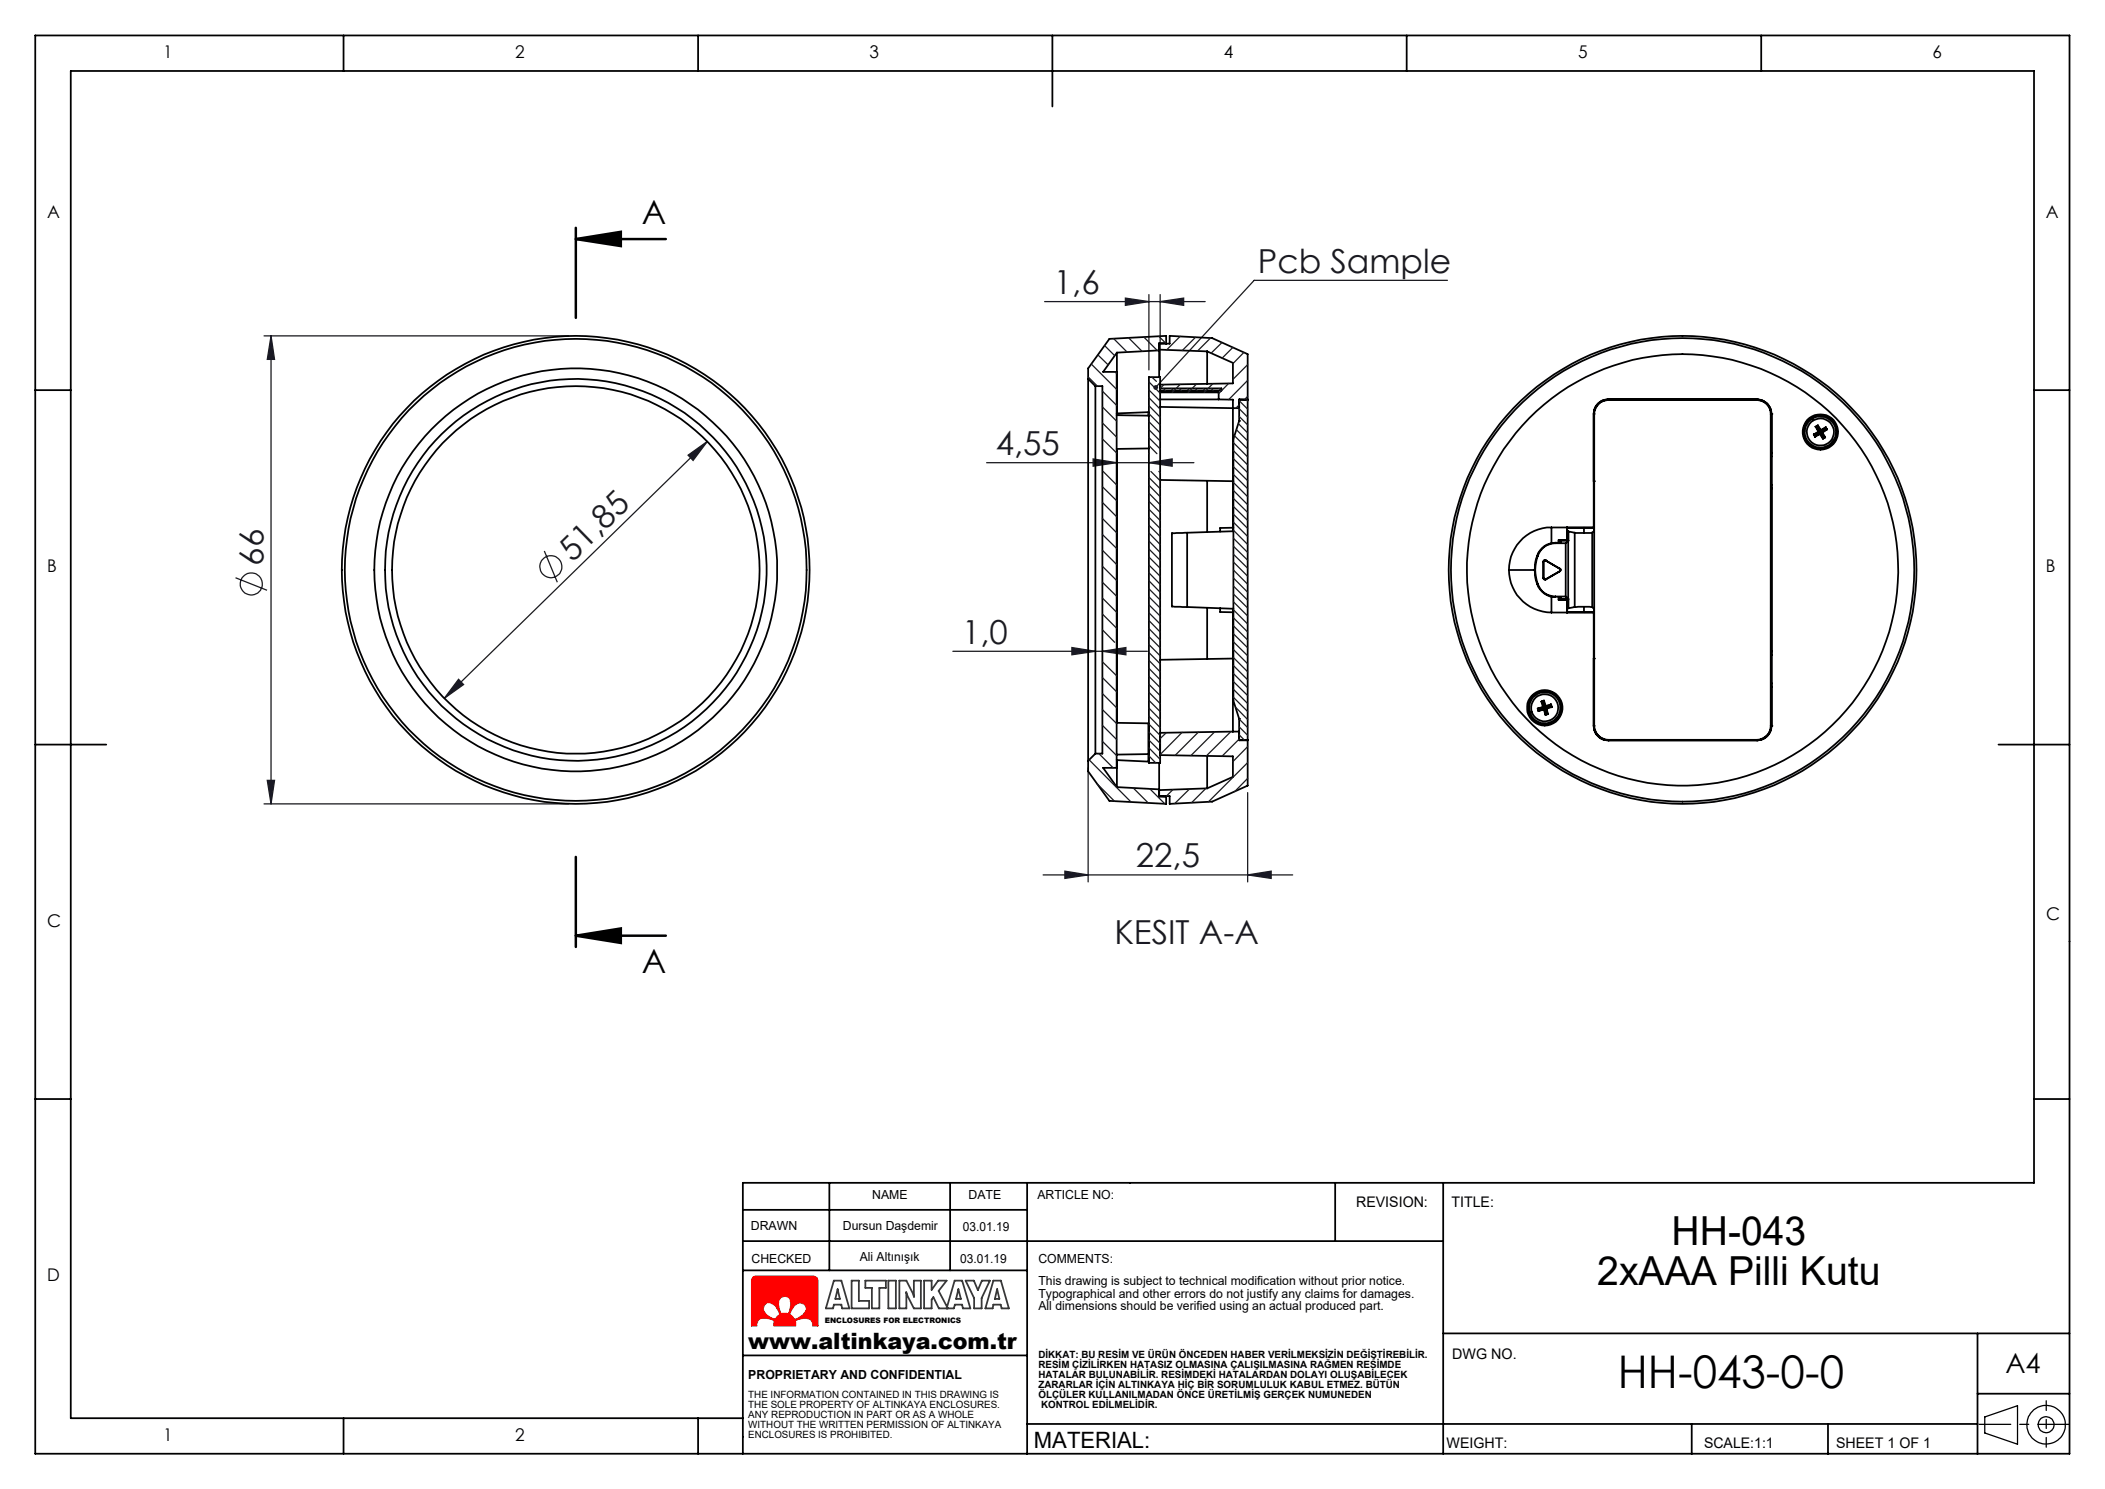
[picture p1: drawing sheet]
<svg xmlns="http://www.w3.org/2000/svg" width="297mm" height="210mm" viewBox="0 0 297 210" stroke-linecap="round" stroke-linejoin="round" font-family="sans-serif">
<g fill="none" stroke="#000" stroke-width=".18">
<path d="M280 199.8l4.7-1.5v5.4l-4.7-1.6z"/>
<circle cx="288.7" cy="200.9" r="1.13"/>
<circle cx="288.7" cy="200.9" r="2.71"/>
</g>
<path d="M106.3 180.1l.3-.1h8.2l.5 .2 .1 .3v6.5h-.7a.85 .85 0 0 0-.4-1l-.7-.1-1 .2-.4 .2 .1 .7h-3.1l.1-.7a2.26 2.26 0 0 0-2.3-.1l-.2 .6v.2h-.8v-6.5zM107.9 184l.4-.3a1.79 1.79 0 0 1 1.7 1.7l-.6 .7a2.32 2.32 0 0 1-1.7-1.6zM110.1 183l.6-.2 .4 .1 .3 .3 .2 .7-.2 1-.2 .4-.3-.1-.7 .1a2.57 2.57 0 0 1-.3-1.9zM112.1 184.1l.4-.3 .4-.1 .6 .3 .2 .3 .1 .4-.5 .7-.8 .5-.4 .2-.3-.5-.4-.2z" fill="none" stroke="#e13800" stroke-width=".18"/>
<path d="M279.3 200.9h12.7" fill="none" stroke="#000" stroke-width=".18" stroke-dasharray="15.2 1.3 1.3 1.3" stroke-dashoffset="10.8"/>
<path d="M288.7 197.6v6.5" fill="none" stroke="#000" stroke-width=".18" stroke-dasharray="15.2 1.3 1.3 1.3" stroke-dashoffset="13.9"/>
<g fill="none" stroke="#000" stroke-width=".25">
<path d="M5 5h287v200h-287zM48.5 5v5M98.5 5v5M148.5 5v10M198.5 5v5M248.5 5v5M5 55h5M287 55h5M5 105h10M282 105h10M5 155h5M287 155h5"/>
<path d="M104.8 170.6h40.1M104.8 175h98.8M104.8 179.2h40.1M117 166.8v12.4M134.1 166.8v12.4M144.9 166.8v38.3M188.4 166.8v8.2M203.6 166.8v38.2M104.8 191.2h40.1M203.6 188.1h88.4M279 196.6h13M279 188.1v17"/>
<path d="M48.5 200v5M98.5 200v5M104.8 200h-94.8v-190h277v156.8h-182.2v38.2M144.9 200.8h134.1M238.7 200.8v4.3M257.9 200.8v4.3"/>
</g>
<path d="M112 184.2a1 1 0 0 1 1.7 0 1.54 1.54 0 0 1-1.2 1.7 .4 .4 0 0 1-.4 .1 .4 .4 0 0 1-.3-.3v-.1a.43 .43 0 0 1-.4-.3 .43 .43 0 0 1 .2-.5zM107.8 184a1.01 1.01 0 0 1 1.7 .3l.4 .6a.43 .43 0 0 1-.2 .7l-.1 .1a.43 .43 0 0 1-.3 .3 .43 .43 0 0 1-.4-.1 1.47 1.47 0 0 1-1.2-1.7zM106.3 180.1l-.3 .3v6.6h.8v-.1a.93 .93 0 0 1 1.1-1l1 .2a.33 .33 0 0 1 .3 .1 .33 .33 0 0 1 0 .4v.4h3.1v-.3a.38 .38 0 0 1 .1-.5l.5-.2a1.21 1.21 0 0 1 1.8 .6v.4h.7v-6.6l-.2-.3-.2-.1h-8.6zM110.1 183a.91 .91 0 0 1 1.1-.1 .91 .91 0 0 1 .4 1l-.2 .9a.41 .41 0 0 1-.4 .5l-.4-.1a.36 .36 0 0 1-.4 .1 .36 .36 0 0 1-.2-.4v-.1a1.68 1.68 0 0 1 .1-1.8z" fill-rule="evenodd" fill="#f00"/>
<g fill="none" stroke="#191924" stroke-width=".18">
<path d="M204.2 39.5h-27.2l-13.9 15.1M37.3 47.4h42.9M38.2 47.4v66M38.2 47.4l.5 3.3h-1zM147.4 42.5h22.6M158.8 42l3.3 .5-3.3 .6zM162.1 41.5v10.7M163.7 42.5l3.3-.5v1.1zM163.7 41.5v10.7M76.8 77.7l1.8 4.4M97.1 64.2l2.7-1.9-2 2.6zM99.8 62.3l-37.1 36.2"/>
<path d="M139.2 65.3h29.3M154.2 64.7l3.4 .6-3.4 .4zM162.1 65.3l3.3-.6v1zM33.2 81.5l4.5 1.7M64.7 95.8l.7 .7-2.7 2zM134.4 91.9h27.5M151.2 91.3l3.4 .6-3.4 .4zM155.5 91.9l3.4-.6v1zM37.3 113.4h42.9M37.7 110.1h1l-.5 3.3zM153.5 108.3v16.1M176 111.8v12.6"/>
<path d="M147.2 123.4h35.2M150.2 122.9l3.3 .5-3.3 .5zM176 123.4l3.4-.5v1z"/>
<circle cx="77.7" cy="79.9" r="1.56"/>
<circle cx="35.5" cy="82.4" r="1.56"/>
</g>
<path d="M81.2 33.7h12.7M81.2 32.1v12.7M81.2 33.7l6.4-1v2zM81.2 120.9v12.7M81.2 132h12.7M81.2 132l6.4-1.1v2.1z" fill="none" stroke="#000" stroke-width=".35"/>
<path d="M117.7 180.6h1l1.1 3.9h-1l-.1-.5h-1l-.2 .5h-1zM118.2 181.8l.3 1.4h-.6zM120.2 180.6h1v2.9h1.4v1h-2.4zM122.1 180.6h2.9v1h-.9v2.9h-1.1v-2.9h-.9zM125.3 180.6h1.1v3.9h-1.1zM126.9 180.6h1l.9 1.8 .2 .6-.1-2.4h1v3.9h-1l-.9-1.8-.2-.5 .1 2.3h-1zM133.6 184.5l1.1-3.9h1l1.2 3.9h-1l-.2-.5h-1l-.1 .5h-2.1l-.8-1.6-.3 .4v1.2h-1v-3.9h1v1.3l1-1.3h1.2l-1.2 1.5 1.3 2.4M135.2 181.8l.4 1.4h-.7zM136.2 180.6h1.2l.6 1.4 .5-1.4h1.2l-1.2 2.5v1.4h-1.1v-1.4zM140.2 180.6h1l1.1 3.9h-1l-.1-.5h-1l-.1 .5h-1.1zM140.7 181.8l.3 1.4h-.6z" fill="none" stroke="#373737" stroke-width=".25"/>
<path d="M81.2 33.7l6.4-1v2zM81.2 132l6.4-1.1v2.1z" fill="#000"/>
<g fill="#191924">
<path d="M162.8 54.4a.34 .34 0 0 1 .5 0 .34 .34 0 0 1 0 .5 .34 .34 0 0 1-.5 0l.3-.3-.3 .3-.1-.2z"/>
<path d="M155.5 91.9l3.4-.6v1zM151.2 91.3l3.4 .6-3.4 .4zM162.1 65.3l3.3-.6v1zM154.2 64.7l3.4 .6-3.4 .4z"/>
<path d="M176 123.4l3.4-.5v1zM150.2 122.9l3.3 .5-3.3 .5z"/>
<path d="M163.7 42.5l3.3-.5v1.1zM158.8 42l3.3 .5-3.3 .6z"/>
<path d="M64.7 95.8l-2 2.7 2.7-2zM97.1 64.2l.7 .7 2-2.6z"/>
<path d="M38.2 47.4l.5 3.3h-1zM37.7 110.1h1l-.5 3.3z"/>
</g>
<g fill="none" stroke="#000" stroke-width=".25">
<path d="M153.5 53.4v53.9M153.5 53.4l1.1 1.1M154.6 54.5v51.8M154.6 54.5h.9v51.8h-.9M157.6 58.6h4.5M157.6 49.7v8.6M157.6 49.7l-2 2.7h2v55.9h-2l2 2.7M157.6 58.3l4.4-.2v.5M157.6 58.3h.1M162.1 53.2h1.6v54.4h-1.6zM163.5 49.4v3.8M163.5 48.5h1.5v-1.1l6 .3 5 2.2v6.4"/>
<path d="M163.5 49.4l-5.9 .3M163.5 49.3l6.8 .3M163.7 54.8h8.6v.3h-8.6M163.7 55.3h8.2v1M163.7 57.4l11.1 .2M163.7 56.3h8.2M164.5 48.4v.1M164.5 48.4v-1l-8 .4-3 4.2v1.4M164.5 48.4h-1v1M170.3 49.6v4.5M170.3 49.6l3.7 1.6v2.9l-10.3 .1M171.9 56.3l2.1 .1v18.5"/>
<path d="M174.8 59.4h.1M174.8 56.4h1.2M174.8 59.4l-.8 2.5v36.9l.8 2.6M176 56.3v.1M176 56.4v47.9M176 56.3h-1.2v3.1M224.9 58.4h.1M224.9 58.4v16M224.9 58.4v16.5l-.3 .2M224.9 58.4v43.9M226.9 56.4a2.05 2.05 0 0 0-2 2M226.9 56.3h.1"/>
<path d="M226.9 56.3a2.05 2.05 0 0 0-2 2.1M226.9 56.3h21M226.9 56.4h.1M226.9 56.4h21M247.9 56.4a1.99 1.99 0 0 1 1.9 2M247.9 56.4a2.05 2.05 0 0 1 2 2M247.9 56.3h.1M247.9 56.3a2.05 2.05 0 0 1 2 2.1M247.9 56.4h.1M249.8 58.4v43.9M249.9 58.4h-.1M249.9 58.4v6"/>
<path d="M249.9 58.4h.1M249.9 58.4v44M256.5 60l.4 .7M256.5 60l-.3 .2M256.5 60v.1M157.6 63.3v38.6M162.1 63.2l-4.5 .1M163.7 67.7l10.3 .2M167.5 75.1l-2.2 .1v10.3l2.2 .1M167.5 75.1v10.5M170.3 67.8v7.2M174 74.9l-6.5 .2"/>
<path d="M174 74.4l-1.8 .1v.5M216.9 78.4a5.8 5.8 0 0 0 0 4M216.9 78.4h.1M217 78.4a5.6 5.6 0 0 0 0 3.9M218.1 79h-.2l-.1 .1v2.5l.3 .1M218.1 79h.1M218.1 79h-.2l-.1 .2M218.1 79l2 1.2M218.9 74.4a5.9 5.9 0 0 0-6 6M218.9 74.4v2.2M218.9 74.4h6M219.5 76.5a2.67 2.67 0 0 0-2.6 1.9"/>
<path d="M219.5 76.6a2.61 2.61 0 0 0-2.5 1.8M219.5 76.5v.1M219.5 76.6h1.4M219.9 76.2h.1M219.9 76.2h1.2M219.9 76.2v.3M220.3 76.3l-.1 .2h-.7M220.3 76.3h1M220.3 76.2v.1M220.9 76.6v7.5M221.1 74.4v1.8M221.1 76.2h.1"/>
<path d="M221.1 75h.2M221.3 76.3v8.1M221.3 76.3l-.4 .3M221.3 76.3h.1M221.3 75v1.3M221.3 75l.9 .1M222.2 75.1h2.4M222.2 75.1v10.5M223.5 74.4v.8M224.6 75.1v10.5M224.9 67.9h.1M224.9 74.4h-3.8"/>
<path d="M249.9 64.4v4M249.9 64.4h.1M249.9 68.4v24M249.9 68.9h.1M249.9 63.9v.1M249.9 63.8h.1M249.9 68.8v.1M255.9 61.3l.2 .3M255.9 61.3h.1M256 61.3l.1 .2M256.1 61.5v.1M256.2 60.2l.4 .7"/>
<path d="M256.2 60.2h.1M256.3 60.2l.4 .7M256.5 60.1l.4 .7M256.5 60.1l-.2 .1M256.6 60.9l-.7 .4M256.6 60.9h.1M256.7 60.9l-.7 .4M256.8 61.2l-.7 .4M256.8 61.2l.4 .7M256.8 61.1l-.7 .4M256.8 61.1v.1M256.8 61.1l.4 .7"/>
<path d="M256.9 60.7v.1M257 61h.1M257 61l.4 .7M257.1 61l.4 .7M257.2 61.8v.1M257.4 61.7h.1M257.4 61.7l-.2 .1M257.5 61.7l-.3 .2M257.6 60.4l-.7 .4M257.6 60.4l.1 .2M257.6 60.2l.2 .4M257.6 60.2l-.7 .5"/>
<path d="M257.6 60.2v.2M257.7 60.6l-.7 .4M257.7 60.6h.1M257.8 60.6l-.7 .4M167.5 85.6l6.5 .3M170.3 85.7v7.2M172.2 85.8v.5l1.8 .1M174 85.9v17.3M174 92.9l-10.3 .2M212.9 80.4a6.1 6.1 0 0 0 6 6M212.9 80.4h3.6M216.9 82.4a2.5 2.5 0 0 0 2.6 1.7"/>
<path d="M217 99.9l.1 .4M217 82.3a2.61 2.61 0 0 0 2.5 1.8M217 99.9v.1M217 82.3l-.1 .1M217 100l.1 .2M217.5 98.9l.2 .8M217.5 98.9l.1 .1M217.6 99l.2 .8M217.7 99.7l-.7 .2M217.7 99.7l.1 .1M217.8 81.5l.1 .2h.2M217.8 98.9l.2 .8"/>
<path d="M217.8 99.8l-.8 .2M217.8 98.9l-.2 .1M217.8 98.8l.3 .8M217.8 98.8l-.3 .1M217.8 98.8v.1M217.9 100l-.8 .2M217.9 100l.2 .7M217.9 100l-.1 .1M218.1 99.9l.1 .1M218.1 99.6l-.1 .1M218.1 99.9l.2 .8M218.1 81.7h.1"/>
<path d="M218.2 100l.2 .7M218.8 99.4l-.8 .3M218.8 99.4l.1 .3M218.8 99.3l-.7 .3M218.8 99.3l.2 .4M218.8 99.3v.1M218.9 99.7l-.8 .2M218.9 99.7h.1M218.9 84.2v2.2M218.9 86.4h6M219 99.7l-.8 .3M219.5 84.1h1.4"/>
<path d="M219.9 84.6h1.2v1.8M220.1 80.2l.1 .1-.1 .3M220.1 80.2h.1M220.1 80.6h.1M220.1 80.6l-2 1.1M220.3 84.5l-.1-.3h-.3v.4h1.2v1.8M220.3 84.5h1M220.3 84.5v.1M220.9 84.1l.4 .3M221.1 86.4h3.8M221.1 85.8h.2M221.3 84.4v.1"/>
<path d="M221.3 84.5v1.3M222.2 85.6h2.4M222.2 85.6l-.9 .2M223.5 85.6v.8M224.6 85.6l.3 .3v16.5M224.9 92.9h.1M224.9 86.4v16M249.9 92.4v3.9M249.9 96.3v.1M249.9 96.3h.1M249.9 92.4h.1M249.9 96.4v6"/>
<path d="M249.9 96.4h.1M249.9 96.9h.1M249.9 91.9h.1M249.9 91.8v.1M249.9 96.8v.1M153.5 107.3v1.5l3 4.2 8 .4v-1M154.6 106.3l-1.1 1M157.6 101.9l4.4 .1v4.4M157.6 107.1v.1M157.6 107.2v3.8M157.6 111l5.9 .3M162 106.4h-4.4"/>
<path d="M162 106.4v1l-4.4-.2M163.5 107.6v3.7M163.5 111.3v1.1h1M163.7 106.5l10.3 .2v2.9l-3.7 1.6M164.5 112.3v.1M170.3 106.6v4.6M170.3 111.2l-6.8 .2M174 103.2l-10.3 .2M174 103.2h.8M174.8 101.4h.1M174.8 101.4v3h1.2M176 104.3v.1"/>
<path d="M176 104.4v6.4l-5 2.3-6 .3v-1.1l-1.5-.1M176 104.3l-1.2 .1M217.1 100.2v.1M217.8 100.1l.3 .7M217.8 100.1l-.7 .2M218.1 100.7v.1M218.3 100.7h.1M218.3 100.7h-.2M218.4 100.7l-.3 .1M224.9 102.4h.1M224.9 102.4a2.05 2.05 0 0 0 2 2M224.9 102.3a2.05 2.05 0 0 0 2 2"/>
<path d="M224.9 102.3v.1M226.9 104.4h.1M226.9 104.4h21M226.9 104.3h21M226.9 104.3v.1M247.9 104.3v.1M247.9 104.4h.1M249.8 102.3a1.99 1.99 0 0 1-1.9 2M249.8 102.3l.1 .1M249.9 102.4a2.05 2.05 0 0 1-2 2M249.9 102.4h.1"/>
<circle cx="256.8" cy="60.9" r="2.49"/>
<circle cx="256.8" cy="60.9" r="2.2"/>
<circle cx="256.8" cy="60.9" r="1.92"/>
<circle cx="256.8" cy="60.9" r="2.37"/>
<circle cx="81.2" cy="80.4" r="33"/>
<circle cx="81.2" cy="80.4" r="32.6"/>
<circle cx="81.2" cy="80.4" r="25.9"/>
<circle cx="81.2" cy="80.4" r="28.4"/>
<circle cx="81.2" cy="80.4" r="26.9"/>
<circle cx="217.9" cy="99.8" r="1.92"/>
<circle cx="217.9" cy="99.8" r="2.37"/>
<circle cx="218" cy="99.8" r="2.5"/>
<circle cx="218" cy="99.8" r="2.19"/>
<circle cx="237.4" cy="80.4" r="30.4"/>
<circle cx="237.4" cy="80.4" r="33"/>
<circle cx="237.4" cy="80.4" r="32.7"/>
</g>
<g fill="none" stroke="#191924" stroke-width=".18">
<path d="M153.5 53.2l1.3 1.3M154 51.4l3.6 3.5M154.9 50.1l1.5 1.4M155.5 59.6l2.1 2.1M155.5 57.4l2.1 2M155.5 55.2l2.1 2M155.9 48.7l1.4 1.5M157.1 47.8l1.9 1.9M157.3 52.4l.3 .3M159.2 47.7l1.9 1.9M161.4 47.5l1.9 2M162.1 55l1.6 1.6"/>
<path d="M162.1 59.5l1.6 1.6M162.1 58.3l1.6 1.6M162.1 57.2l1.6 1.6M162.1 56.1l1.6 1.6M162.1 53.9l1.6 1.5M162.5 53.2l.7 .6M163.5 47.4l1 1M163.7 53.2h.1M164.1 54.8l.3 .3M164.2 54.2l-.5 .6M165.2 54.8l.4 .3M166.4 54.8l.3 .3"/>
<path d="M166.5 47.4l-1.9 1.9M166.5 54.2l-1.1 1.1M167.5 54.8l.3 .3M168.6 54.8l.3 .3M168.7 47.6l-1.9 1.9M168.8 54.2l-1.2 1.1M169.8 54.8l.2 .3M170.8 47.7l-1.9 1.8M170.9 54.8l.3 .3M171.1 54.1l-1.2 1.2M172 54.8l.3 .3M172.4 48.3l-1.5 1.5"/>
<path d="M173.4 54.1l-1.5 1.4M174 49l-1.6 1.5M174.7 59.8l1.3 1.3M174.8 57.1l-.4 .5M174.8 58.7l1.2 1.2M174.8 57.6l1.2 1.2M174.8 56.5l1.2 1.2M175.5 49.7l-1.5 1.6M175.9 56.4l.1 .2M176 51.4l-2 2.1M176 53.6l-2.6 2.8M176 55.9l-.4 .4"/>
<path d="M155.5 79.9l2.1 2M155.5 77.6l2.1 2M155.5 75.4l2.1 2M155.5 73.1l2.1 2M155.5 70.9l2.1 2M155.5 68.6l2.1 2M155.5 61.9l2.1 2M155.6 66.5l2 1.9M162.1 77.4l1.6 1.6M162.1 72.9l1.6 1.6M162.1 61.7l1.6 1.6M162.1 79.7l1.6 1.6"/>
<path d="M162.1 67.3l1.6 1.6M162.1 60.6l1.6 1.6M162.1 78.6l1.6 1.5M162.1 76.3l1.6 1.6M162.1 75.2l1.6 1.6M162.1 74.1l1.6 1.6M162.1 71.8l1.6 1.6M162.1 70.7l1.6 1.6M162.1 69.6l1.6 1.6M162.1 68.4l1.6 1.7M162.1 64h.1M162.1 62.8l1.1 1.2"/>
<path d="M162.4 66.5l1.3 1.3M163.5 66.5l.2 .2M174 79.3l2 2M174 78.2l2 1.9M174 77l2 2M174 75.9l2 2M174 74.8l2 2M174 73.7l2 2M174 72.5l2 2M174 71.4l2 2M174 70.3l2 2M174 69.2l2 2"/>
<path d="M174 68l2 2.1M174 66.9l2 2M174 65.8l2 2M174 64.7l2 2M174 63.6l2 2M174 62.4l2 2M174.2 61.4l1.8 1.9M174.4 60.6l1.6 1.6M155.5 97.8l2.1 2M155.5 95.6l2.1 2M155.5 93.3l2.1 2M155.5 88.8l1.8 1.8"/>
<path d="M155.5 86.6l2.1 2M155.5 84.3l2.1 2.1M155.5 82.1l2.1 2M162.1 86.4l1.6 1.6M162.1 99.9l1.6 1.6M162.1 98.8l1.6 1.6M162.1 97.6l1.6 1.6M162.1 96.5l1.6 1.6M162.1 95.4l1.6 1.6M162.1 94.3l1.6 1.6M162.1 93.1l1.6 1.6M162.1 92l1.6 1.6"/>
<path d="M162.1 90.9l1.6 1.6M162.1 89.8l1.6 1.6M162.1 88.6l1.6 1.7M162.1 87.5l1.6 1.6M162.1 85.3l1.6 1.6M162.1 84.2l1.6 1.6M162.1 83l1.6 1.6M162.1 81.9l1.6 1.6M162.1 80.8l1.6 1.6M174 98.3l2 2.1M174 97.2l2 2M174 96.1l2 2"/>
<path d="M174 95l2 2M174 93.9l2 2M174 92.7l2 2M174 91.6l2 2M174 90.5l2 2M174 89.4l2 2M174 88.3l2 2M174 87.1l2 2M174 86l2 2M174 84.9l2 2M174 83.8l2 2M174 82.6l2 2.1"/>
<path d="M174 81.5l2 2M174 80.4l2 2M174.3 99.8l1.7 1.7M153.7 107.2l5.9 5.9M154.8 110.6l2.4 2.4M155 106.3l2.1 2M155.5 104.6l2.1 2M155.5 102.3l2.1 2M155.5 100.1l2.1 2M159.9 111.1l2.1 2.1M162.1 104.4l1.6 1.6M162.1 102.1l1.6 1.6"/>
<path d="M162.1 106.6l1 1M162.1 105.5l1.6 1.6M162.1 103.2l1.6 1.6M162.1 101l1.6 1.6M162.2 111.3l2.2 2.1M164.5 103.4l-.8 .8M165.5 111.4l-.9 .9M166.8 103.3l-3.1 3.1M167.8 111.3l-2.1 2M169.1 103.2l-3.3 3.3M170.1 111.2l-2 2M171.4 103.2l-3.4 3.4"/>
<path d="M173.7 103.2l-3.5 3.4M174.8 104.2l-2.4 2.4M174.8 103.6l.7 .7M174.8 102.5l1.2 1.2M174.8 101.4l1.2 1.2M176 105.3l-2 2.1M176 107.6l-5.5 5.5M176 109.8l-1.8 1.8"/>
</g>
<text font-size="6.3" x="228.3" y="195.8">HH-043-0-0</text>
<g font-size="5.6">
<text x="235.8" y="175.6">HH-043</text>
<text x="225.4" y="181.2">2xAAA Pilli Kutu</text>
</g>
<g font-size="4.7">
<text x="90.6" y="31.6">A</text>
<text x="90.6" y="137.3">A</text>
</g>
<g font-size="4.7" fill="#191924">
<text x="148.7" y="41.5">1,6</text>
<text x="177.5" y="38.5">Pcb Sample</text>
<text x="140.5" y="64.2">4,55</text>
<text x="37.2" y="79.8" transform="rotate(-90 37.2 79.8)">66</text>
<text x="80.8" y="79.3" transform="rotate(-44 80.8 79.3)">51,85</text>
<text x="135.7" y="90.8">1,0</text>
<text x="160.3" y="122.3">22,5</text>
<text x="157.2" y="133.1">KESIT A-A</text>
</g>
<text font-size="3.9" x="282.9" y="193.7">A4</text>
<g font-size="3.2">
<text x="105.6" y="190.2">www.altinkaya.com.tr</text>
<text x="145.9" y="204.2">MATERIAL:</text>
</g>
<g font-size="2.5">
<text x="23.1" y="8.2">1</text>
<text x="72.7" y="8.2">2</text>
<text x="122.7" y="8.2">3</text>
<text x="172.7" y="8.2">4</text>
<text x="222.7" y="8.2">5</text>
<text x="272.7" y="8.2">6</text>
<text x="6.7" y="30.7">A</text>
<text x="288.7" y="30.7">A</text>
<text x="6.7" y="80.7">B</text>
<text x="288.7" y="80.7">B</text>
<text x="6.7" y="130.7">C</text>
<text x="288.7" y="129.7">C</text>
<text x="6.7" y="180.7">D</text>
<text x="23.1" y="203.2">1</text>
<text x="72.7" y="203.2">2</text>
</g>
<g font-size="2.1">
<text x="191.3" y="170.2">REVISION:</text>
<text x="204.8" y="170.2">TITLE:</text>
<text x="204.9" y="191.7">DWG NO.</text>
<text x="204.1" y="204.2">WEIGHT:</text>
<text x="240.4" y="204.2">SCALE:1:1</text>
<text x="259.1" y="204.2">SHEET 1 OF 1</text>
</g>
<g font-size="1.8">
<text x="105.9" y="173.5">DRAWN</text>
<text x="118.9" y="173.5">Dursun Daşdemir</text>
<text x="123.1" y="169.2">NAME</text>
<text x="135.9" y="173.7">03.01.19</text>
<text x="136.6" y="169.2">DATE</text>
<text x="146.4" y="169.2">ARTICLE NO:</text>
<text x="106" y="178.1">CHECKED</text>
<text x="121.3" y="177.8">Ali Altınışık</text>
<text x="135.5" y="178.1">03.01.19</text>
<text x="146.5" y="178.1">COMMENTS:</text>
<text x="146.5" y="181.3">This drawing is subject to technical modification without prior notice.</text>
<text x="146.5" y="183">Typographical and other errors do not justify any claims for damages.</text>
<text x="146.5" y="184.8">All dimensions should be verified using an actual produced part.</text>
<text x="105.6" y="194.5">PROPRIETARY AND CONFIDENTIAL</text>
</g>
<g font-size="1.4">
<text x="146.5" y="191.5">DİKKAT: BU RESİM VE ÜRÜN ÖNCEDEN HABER VERİLMEKSİZİN DEĞİŞTİREBİLİR.</text>
<text x="105.6" y="197.1">THE INFORMATION CONTAINED IN THIS DRAWING IS</text>
<text x="146.5" y="192.9">RESİM ÇİZİLİRKEN HATASIZ OLMASINA ÇALIŞILMASINA RAĞMEN RESİMDE</text>
<text x="146.5" y="194.3">HATALAR BULUNABİLİR. RESİMDEKİ HATALARDAN DOLAYI OLUŞABİLECEK</text>
<text x="146.5" y="195.7">ZARARLAR İÇİN ALTINKAYA HİÇ BİR SORUMLULUK KABUL ETMEZ. BÜTÜN</text>
<text x="146.5" y="197.1">ÖLÇÜLER KULLANILMADAN ÖNCE ÜRETİLMİŞ GERÇEK NUMUNEDEN</text>
<text x="105.6" y="198.5">THE SOLE PROPERTY OF ALTINKAYA ENCLOSURES.</text>
<text x="105.6" y="199.9">ANY REPRODUCTION IN PART OR AS A WHOLE</text>
<text x="105.6" y="201.4">WITHOUT THE WRITTEN PERMISSION OF ALTINKAYA</text>
<text x="105.6" y="202.8">ENCLOSURES IS PROHIBITED.</text>
<text x="146.9" y="198.5">KONTROL EDİLMELİDİR.</text>
</g>
<text font-size="1.1" x="116.4" y="186.5">ENCLOSURES FOR ELECTRONICS</text>
</svg>
